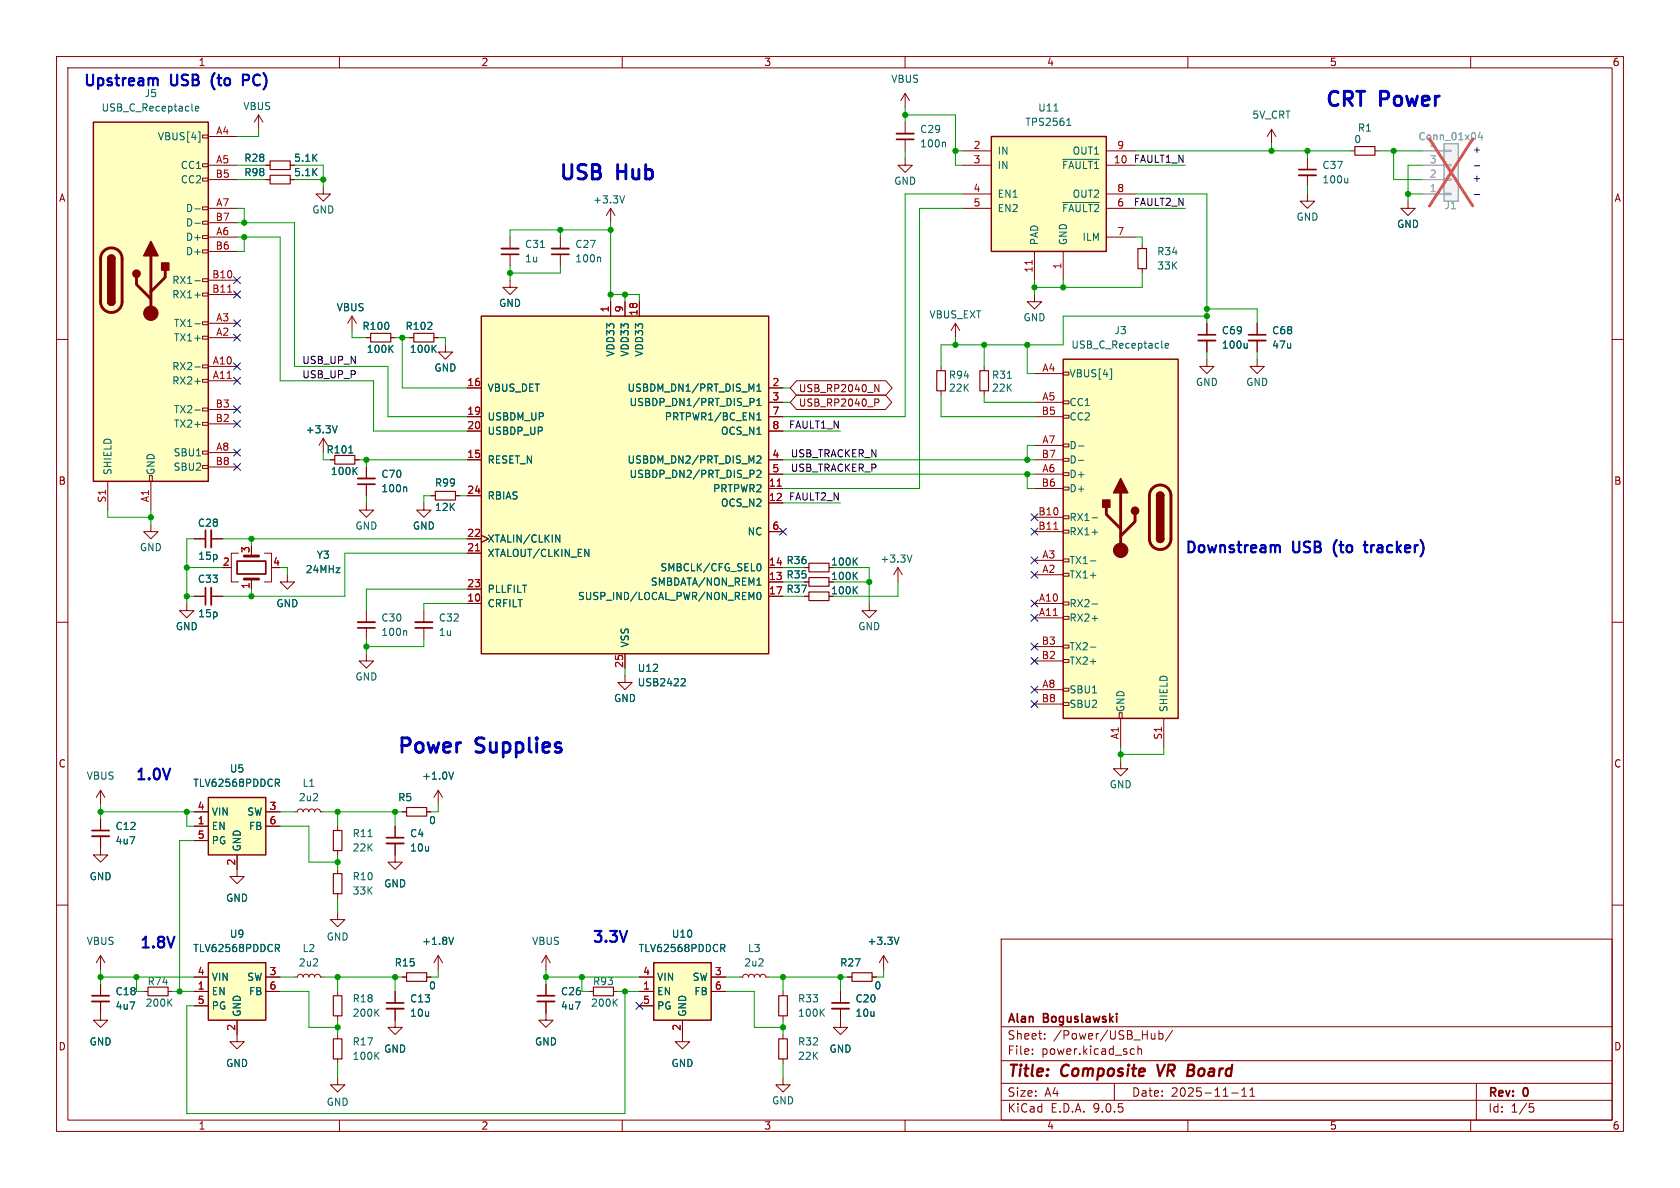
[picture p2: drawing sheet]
<svg xmlns="http://www.w3.org/2000/svg" width="297mm" height="210mm" viewBox="0 0 297 210" stroke-linecap="round" stroke-linejoin="round" font-family="sans-serif">
<g fill="none" stroke="#840000" stroke-width=".18">
<path d="M10 10h277v190h-277zM12 12h273v186h-273zM60 10v2M110 10v2M160 10v2M210 10v2M260 10v2M10 60h2M57.1 77.5l-.7 1.2M57.1 77.5l.8 1.2M57.1 77.5v2.5M285 60h2"/>
<path d="M10 110h2M50.8 101.6v1.3h1.3l-1.3 1.2-1.3-1.2h1.3M285 110h2M10 160h2M177 166h108v32h-108zM285 160h2M60 198v2M110 198v2M160 198v2M177 194.5h108M177 191.5h108M177 187.5h108"/>
<path d="M177 181.5h108M182.5 186.3v.1M182.5 185.5v.1M184.7 183.6v.1M184.7 182.8v.1M197 191.5v3M200.1 185.4l.4 .1M200.5 186.3l-.4 .1M201.2 185.5l.2-.1 .3 .1 .1 .9M201.2 184.9v1.5M204.2 182.7v1M204.2 183.6l-.5 .1"/>
<path d="M204.9 182.8l.4-.1 .3 .3v.4l-.1 .2h-.6M204.9 182.2v1.5M207.3 182.1l-1.3 2M210 198v2M217.7 193.2h1.2M219.5 193.8h.9M219.5 192.7l.5-.4v1.5M221 193.8h.8M221 192.7l.4-.4v1.5M260 198v2M261 191.5v6.5M270.4 195.1h.7"/>
<path d="M270.5 195.7h.4l.3 .3-.2 .5-.5 .1"/>
</g>
<path d="M204.6 188.2l.4 2M210 189.2h.7M210.1 188.2h.7M210.7 189.2l.2 .1M210.8 190.1l-.9 .1M210.9 189.1l-.2 .1" fill="none" stroke="#840000" stroke-width=".4"/>
<path d="M59.6 75.3l-.4 1.2" fill="none" stroke="#006464" stroke-width=".18"/>
<path d="M36.8 141h10.2v10.1h-10.2z" fill="#ffffc2"/>
<path d="M36.8 141h10.2v10.1h-10.2z" fill="none" stroke="#840000" stroke-width=".25"/>
<path d="M34.3 143.5h2.5M34.3 146.1h2.5M34.3 148.6h2.5M41.9 151.1v2.6M47 143.5h2.5M47 146.1h2.5M52.1 143.5h.5l.1-.3 .4-.2 .3 .2 .2 .3 .1-.3 .4-.2 .4 .2 .1 .3 .2-.3 .3-.2 .4 .2 .1 .3 .2-.3 .3-.2 .4 .2 .1 .3h.5" fill="none" stroke="#840000" stroke-width=".18"/>
<path d="M48.7 137.7h.5l.2 .3-.1 .3-.6 .1M49 138.4l.4 .6" fill="none" stroke="#006464" stroke-width=".18"/>
<path d="M36.8 170.2h10.2v10.1h-10.2z" fill="#ffffc2"/>
<path d="M36.8 170.2h10.2v10.1h-10.2z" fill="none" stroke="#840000" stroke-width=".25"/>
<path d="M25.4 175.3h.8M29.7 175.3h.8M34.3 172.7h2.5M34.3 175.3h2.5M34.3 177.8h2.5M47 172.7h2.5M47 175.3h2.5M41.9 180.3v2.6" fill="none" stroke="#840000" stroke-width=".18"/>
<path d="M29.9 177.1l.5 .8M30.4 176.6l-.7 .7M48.7 166.9h.5l.2 .3-.1 .4h-.6M49 167.6l.4 .6" fill="none" stroke="#006464" stroke-width=".18"/>
<path d="M26.2 174.5h3.5v1.5h-3.5z" fill="none" stroke="#840000" stroke-width=".2"/>
<path d="M255.3 25.4h2.5v10.2h-2.5z" fill="#f0f0f0"/>
<path d="M255.3 25.4h2.5v10.2h-2.5z" fill="none" stroke="#a1a1a1" stroke-width=".25"/>
<path d="M251.5 34.3h3.8M251.5 31.8h3.8M251.5 29.2h3.8M251.5 26.7h3.8M255.3 34.2h1.2v.2h-1.2zM255.3 31.6h1.2v.3h-1.2zM255.3 29.1h1.2v.2h-1.2zM255.3 26.5h1.2v.3h-1.2z" fill="none" stroke="#a1a1a1" stroke-width=".18"/>
<path d="M261.7 23.4l-.4 .9h.8M262 23.9v.8" fill="none" stroke="#989898" stroke-width=".18"/>
<path d="M252.7 24.5l7.7 11.9M260.4 24.5l-7.7 11.9" fill="none" stroke="#e65255" stroke-width=".46"/>
<path d="M248.9 35.6v1.2h1.3l-1.3 1.3-1.3-1.3h1.3M142.2 100.3h.8M153.7 106.7v1.3h1.2l-1.2 1.2-1.3-1.2h1.3M158.7 100.3l-.7 1.3M158.7 100.3l.8 1.3M158.7 100.3v2.6" fill="none" stroke="#840000" stroke-width=".18"/>
<path d="M143 99.6h3.6v1.5h-3.6z" fill="none" stroke="#840000" stroke-width=".2"/>
<path d="M151 99.2l.6 .7M151.6 98.6l-.7 .7M161.2 98.1l-.4 1.3" fill="none" stroke="#006464" stroke-width=".18"/>
<path d="M175.3 24.1h20.3v20.4h-20.3z" fill="#ffffc2"/>
<path d="M175.3 24.1h20.3v20.4h-20.3z" fill="none" stroke="#840000" stroke-width=".25"/>
<g fill="none" stroke="#840000" stroke-width=".18">
<path d="M160 16.5v2.6M160 16.5l-.7 1.3M160 16.5l.8 1.3M45.7 20.3l-.7 1.3M45.7 20.3l.8 1.3M45.7 20.3v2.6M47 29.2h.8M47 31.8h.8M51.3 29.2h.8M51.3 31.8h.8M160 27.9v1.3h1.3l-1.3 1.3-1.3-1.3h1.3M160 21.6v2"/>
<path d="M160 24.6v2.1M170.2 26.7h5.1M170.2 29.2h5.1M170.2 34.3h5.1M170.2 36.8h5.1M195.6 26.7h5.1M195.6 29.2h5.1M195.6 34.3h5.1M195.6 36.8h5.1M224.8 22.9l-.8 1.2M224.8 22.9l.8 1.2M224.8 22.9v2.5"/>
<path d="M231.1 34.3v1.3h1.3l-1.3 1.2-1.2-1.2h1.2M231.1 27.9v2.1M231.1 31v2M238.8 26.7h.7M243.1 26.7h.7M62.2 55.9l-.7 1.3M62.2 55.9l.8 1.3M62.2 55.9v2.5M72.4 59.7h.8M76.7 59.7h.8M182.9 52.1v1.2h1.2l-1.2 1.3-1.3-1.3h1.3M182.9 44.5v5"/>
<path d="M188 44.5v5M195.6 41.9h5.1M201.9 43.2v.7M201.9 47.5v.8M213.4 57.2v2M222.2 57.2v2M78.7 61v1.2h1.3l-1.3 1.3-1.2-1.3h1.2M174 64.8v.7M174 69.1v.8M213.4 63.5v1.3h1.2l-1.2 1.2-1.3-1.2h1.3M213.4 60.2v2M222.2 63.5v1.3h1.3l-1.3 1.2-1.2-1.2h1.2"/>
<path d="M222.2 60.2v2M26.7 92.7v1.3h1.2l-1.2 1.3-1.3-1.3h1.3M58.4 81.3h.8M62.7 81.3h.8M64.8 88.9v1.3h1.2l-1.2 1.2-1.3-1.2h1.3M74.9 88.9v1.3h1.3l-1.3 1.2-1.2-1.2h1.2M17.8 139.7v2.5M17.8 139.7l-.8 1.3M17.8 139.7l.7 1.3M17.8 147.8v3.3h1.2l-1.2 1.3-1.3-1.3h1.3M17.8 144.8v2M41.9 153.7v1.2h1.3l-1.3 1.3-1.3-1.3h1.3"/>
<path d="M17.8 168.9v2.6M17.8 168.9l-.8 1.3M17.8 168.9l.7 1.3M148.6 178.3v3.3h1.3l-1.3 1.3-1.3-1.3h1.3M148.6 175.3v2M149.9 172.7h.7M154.2 172.7h.7M156.2 168.9l-.8 1.3M156.2 168.9l.8 1.3M156.2 168.9v2.6"/>
</g>
<path d="M182.5 46v.7" fill="none" stroke="#a90000" stroke-width=".18"/>
<g fill="none" stroke="#006464" stroke-width=".18">
<path d="M186.3 19.6h.8M167 25.1l.1 .2v.7M187.9 28.2h6.4M187.9 35.8h6.4M188.6 22.2h.7M188.7 21.2l.3-.3v1.3M238.3 31.5v.8M238.3 32.2l-.2 .1M76.6 61.6l.5 .7M77.1 61l-.7 .8M178.1 66.9h.7M220.5 60.7v.8"/>
<path d="M220.5 61.4l-.2 .1M61.7 80.1h.7M62.6 83.2l.5 .7M63.1 82.6l-.7 .7M158.9 165.7l-.4 1.2"/>
</g>
<path d="M47.8 28.4h3.5v1.6h-3.5zM47.8 31h3.5v1.5h-3.5zM239.5 25.9h3.6v1.5h-3.6zM73.2 58.9h3.5v1.6h-3.5zM201.2 43.9h1.5v3.6h-1.5zM173.2 65.5h1.6v3.6h-1.6zM59.2 80.5h3.5v1.5h-3.5zM150.6 172h3.6v1.5h-3.6z" fill="none" stroke="#840000" stroke-width=".2"/>
<path d="M158.5 24.6h3M229.6 30h3.1M211.8 59.2h3.1M220.7 59.2h3.1M16.3 146.8h3M147.1 177.3h3" fill="none" stroke="#840000" stroke-width=".3"/>
<path d="M158.5 23.6h3M229.6 31h3.1M211.8 60.2h3.1M220.7 60.2h3.1M16.3 147.8h3M147.1 178.3h3" fill="none" stroke="#840000" stroke-width=".33"/>
<path d="M16.5 21.6h20.3v63.5h-20.3z" fill="#ffffc2"/>
<g fill="none" stroke="#840000" stroke-width=".18">
<path d="M35.8 23.9h1v.5h-1zM35.8 29h1v.5h-1zM35.8 31.5h1v.5h-1zM35.8 36.6h1v.5h-1zM35.8 39.1h1v.5h-1zM36.8 24.1h5.1M36.8 29.2h5.1M36.8 31.8h5.1M36.8 36.8h5.1M36.8 39.4h5.1M35.8 41.7h1v.5h-1zM35.8 44.2h1v.5h-1z"/>
<path d="M35.8 49.3h1v.5h-1zM35.8 51.8h1v.5h-1zM35.8 56.9h1v.5h-1zM35.8 59.4h1v.5h-1zM36.8 41.9h5.1M36.8 44.5h5.1M36.8 49.5h5.1M36.8 52.1h5.1M36.8 57.2h5.1M36.8 59.7h5.1M90.2 49.5v1.3h1.2l-1.2 1.3-1.3-1.3h1.3M35.8 64.5h1v.5h-1z"/>
<path d="M35.8 67.1h1v.5h-1zM35.8 72.1h1v.5h-1zM35.8 74.7h1v.5h-1zM35.8 79.8h1v.5h-1zM36.8 64.8h5.1M36.8 67.3h5.1M36.8 72.4h5.1M36.8 74.9h5.1M19 85.1v5.1M26.4 84.1h.5v1h-.5zM26.7 85.1v5.1M34.3 95.3h2"/>
<path d="M35.8 82.3h1v.5h-1zM36.8 80h5.1M36.8 82.6h5.1M37.3 95.3h2.1M17.8 177v3.3h1.2l-1.2 1.3-1.3-1.3h1.3M17.8 174v2M138.4 175.3v.7M138.4 179.6v.7M138.4 182.9v.7M138.4 187.2v.8"/>
</g>
<path d="M16.5 21.6h20.3v63.5h-20.3zM19 45.7a.64 .64 0 0 1 .7-.6 .64 .64 0 0 1 .6 .6M19 53.3a.64 .64 0 0 0 .7 .7 .64 .64 0 0 0 .6-.7" fill="none" stroke="#840000" stroke-width=".25"/>
<path d="M18.3 44.4a1.9 1.9 0 0 1 2.1-.4 1.9 1.9 0 0 1 1.2 1.7v7.6a1.91 1.91 0 0 1-1.9 1.9 1.91 1.91 0 0 1-1.9-1.9v-7.7l.2-.7zM24.1 49v1.3l2.6 2.5M26.7 45.2v10.2M29.2 47.8v1.2l-2.5 2.6" fill="none" stroke="#840000" stroke-width=".51"/>
<g fill="#840000" stroke="#840000" stroke-width=".25">
<path d="M19 45.7h1.3v7.6h-1.3z"/>
<path d="M19.2 45.3a.64 .64 0 0 1 .7-.2 .64 .64 0 0 1 .4 .6h-1.3z"/>
<path d="M19 53.3h1.3a.64 .64 0 0 1-.6 .7 .64 .64 0 0 1-.7-.7z"/>
<path d="M26.7 42.7l1.2 2.5h-2.5z"/>
<path d="M28.6 46.5h1.2v1.3h-1.2z"/>
<circle cx="24.1" cy="48.4" r=".63"/>
</g>
<circle cx="26.7" cy="55.4" r="1.27" fill="#840000" stroke="#840000" stroke-width=".18"/>
<path d="M34.5 19.2l.6-.1v-.3h-.4l-.2 .2 .1 .6h.5M34.4 36.9h1M34.4 39.5h1M35 23.3h.4v1.8h-.4M34.4 49.6h1M34.4 52.2h1M34.4 57.2h1M34.4 64.9h1M34.4 67.4h1M34.4 72.5h1M145.2 178.9l.5 .7M145.7 178.4l-.7 .7" fill="none" stroke="#006464" stroke-width=".18"/>
<path d="M40.2 51.7h.8" fill="none" stroke="#a90000" stroke-width=".18"/>
<path d="M36.3 93.7v3.1M16.3 176h3" fill="none" stroke="#840000" stroke-width=".3"/>
<path d="M37.3 93.7v3.1M16.3 177h3" fill="none" stroke="#840000" stroke-width=".33"/>
<path d="M137.7 176h1.5v3.6h-1.5zM137.7 183.6h1.5v3.6h-1.5z" fill="none" stroke="#840000" stroke-width=".2"/>
<path d="M85.1 55.9h50.8v59.7h-50.8z" fill="#ffffc2"/>
<path d="M85.1 55.9h50.8v59.7h-50.8z" fill="none" stroke="#840000" stroke-width=".25"/>
<g fill="none" stroke="#840000" stroke-width=".18">
<path d="M57.1 33v1.3h1.3l-1.3 1.3-1.2-1.3h1.2M107.9 36.8v2.6M107.9 36.8l-.7 1.3M107.9 36.8l.8 1.3M64.8 59.7h.7M69.1 59.7h.7M90.2 41.9v2M90.2 45v2M99.1 41.9v2M99.1 45v2M107.9 53.3v2.6M110.5 53.3v2.6"/>
<path d="M113 53.3v2.6M168.9 57.2l-.8 1.2M168.9 57.2l.8 1.2M168.9 57.2v2.5M82.5 68.6h2.6M82.5 73.7h2.6M82.5 76.2h2.6M135.9 68.6h2.5M135.9 73.7h2.5M135.9 76.2h2.5M135.9 71.1h2.5M166.4 64.8v.7"/>
<path d="M166.4 69.1v.8M64.8 82.6v2M64.8 85.6v2M76.2 87.6h.8M80.5 87.6h.8M82.5 81.3h2.6M82.5 87.6h2.6M82.5 95.3h2.6M82.5 97.8h2.6M85.1 94.6l1.3 .7-1.3 .6M135.9 81.3h2.5M135.9 83.8h2.5"/>
<path d="M135.9 86.4h2.5M135.9 88.9h2.5M135.9 94h2.5M82.5 104.1h2.6M82.5 106.7h2.6M110.5 115.6v2.5M142.2 105.4h.8M142.2 102.9h.8M198.1 134.6v1.3h1.3l-1.3 1.3-1.3-1.3h1.3"/>
</g>
<g fill="none" stroke="#006464" stroke-width=".18">
<path d="M110.4 34.6l-.4 1.3M95.5 43.8h.8M106 45.4l.2 .2v.7M69 61.6l.5 .7M69.5 61l-.7 .8M133.1 70.4l.2 .3v.3l-.2 .1M133.8 69.2h.7M133.8 68.3l.4-.4v1.3M133.8 70.8l.4-.4v1.3M133.8 73.3l.4-.3v1.2M133.8 71.7h.7M133.8 74.2h.7"/>
<path d="M71.7 86.1l.2 .2v.6M98.2 94.6l.8 1.2v-1.2M103.4 97.1l.7 1.3v-1.3M133.8 80.7l.5-.1 .2 .4-.8 .9h.8M133.8 83.3l.5-.2 .2 .4-.8 .9h.8M134 99.7l.1-.1a.68 .68 0 0 1 .4 .7 .68 .68 0 0 1-.4 .6l-.1-.1M120.6 120h.4l.2 .3-.8 .9h.8M132.8 105.6l.5-.9v1.3M133.8 103.4h.7M133.9 104.8l.2-.1a.68 .68 0 0 1 .4 .7 .68 .68 0 0 1-.4 .6l-.2-.1-.1-.4zM134 102.4l.2-.2v1.2M151 104.2l.6 .8"/>
<path d="M151 101.7l.6 .7M151.6 103.7l-.7 .7M151.6 101.2l-.7 .7"/>
</g>
<path d="M84.1 97.4h.7M137.4 85.9h.7" fill="none" stroke="#a90000" stroke-width=".18"/>
<path d="M88.6 45h3.1M97.5 45h3.1M63.2 85.6h3.1" fill="none" stroke="#840000" stroke-width=".3"/>
<path d="M88.6 43.9h3.1M97.5 43.9h3.1M63.2 84.6h3.1" fill="none" stroke="#840000" stroke-width=".33"/>
<path d="M65.5 58.9h3.6v1.6h-3.6zM165.6 65.5h1.5v3.6h-1.5zM77 86.9h3.5v1.5h-3.5zM143 104.6h3.6v1.6h-3.6zM143 102.1h3.6v1.5h-3.6z" fill="none" stroke="#840000" stroke-width=".2"/>
<path d="M188 63.5h20.3v63.5h-20.3z" fill="#ffffc2"/>
<g fill="none" stroke="#840000" stroke-width=".18">
<path d="M182.9 66h5.1M182.9 71.1h5.1M182.9 73.7h5.1M182.9 78.7h5.1M188 65.8h1v.5h-1zM188 70.9h1v.5h-1zM188 73.4h1v.5h-1zM188 78.5h1v.5h-1zM42.2 97.8h-1.3v5.1h1.3M46.7 97.8h1.3v5.1h-1.3M182.9 81.3h5.1M182.9 83.8h5.1"/>
<path d="M182.9 86.4h5.1M182.9 91.4h5.1M182.9 94h5.1M182.9 99.1h5.1M188 81h1v.5h-1zM188 83.6h1v.5h-1zM188 86.1h1v.5h-1zM188 91.2h1v.5h-1zM188 93.7h1v.5h-1zM188 98.8h1v.5h-1zM33 106.7v1.3h1.3l-1.3 1.2-1.3-1.2h1.3M34.3 105.4h2"/>
<path d="M37.3 105.4h2.1M40.6 100.3h.3M44.4 102.4v1.7M64.8 115.6v1.2h1.2l-1.2 1.3-1.3-1.3h1.3M64.8 108v2M64.8 111v2M74.9 108v2M74.9 111v2M110.5 119.4v1.3h1.3l-1.3 1.2-1.3-1.2h1.3M182.9 101.6h5.1M182.9 106.7h5.1M182.9 109.2h5.1"/>
<path d="M182.9 114.3h5.1M182.9 116.8h5.1M188 101.3h1v.6h-1zM188 106.4h1v.5h-1zM188 109h1v.5h-1zM188 114h1v.6h-1zM188 116.6h1v.5h-1zM77.5 139.7l-.8 1.3M77.5 139.7l.7 1.3M77.5 139.7v2.5M182.9 121.9h5.1M182.9 124.5h5.1"/>
<path d="M188 121.7h1v.5h-1zM188 124.2h1v.5h-1zM197.9 126h.5v1h-.5zM198.1 127v5.1M205.7 127v5.1M59.7 146.1v.7M59.7 150.4v.7M69.8 146.1v2M69.8 149.1v2M71.1 143.5h.8M75.4 143.5h.8M130.8 172.7h.5l.2-.3 .3-.2 .4 .2 .1 .3 .2-.3 .3-.2 .4 .2 .1 .3 .2-.3 .4-.2 .3 .2 .2 .3 .1-.3 .4-.2 .3 .2 .2 .3h.5"/>
<path d="M120.6 182.9v1.3h1.3l-1.3 1.2-1.2-1.2h1.2M138.4 190.5v1.3h1.3l-1.3 1.2-1.2-1.2h1.2"/>
</g>
<path d="M188 63.5h20.3v63.5h-20.3zM204.5 87.6a.64 .64 0 0 1 .6-.6 .64 .64 0 0 1 .6 .6M204.5 95.3a.64 .64 0 0 0 .6 .6 .64 .64 0 0 0 .6-.6" fill="none" stroke="#840000" stroke-width=".25"/>
<path d="M43.2 98.3h2.5M195.6 89.7v1.2l2.5 2.6M198.1 87.1v10.2M200.7 90.9v1.3l-2.6 2.5M203.8 86.3a1.9 1.9 0 0 1 2-.4 1.9 1.9 0 0 1 1.2 1.7v7.7a1.91 1.91 0 0 1-1.9 1.8 1.91 1.91 0 0 1-1.9-1.8v-7.8l.2-.7zM43.2 102.4h2.5" fill="none" stroke="#840000" stroke-width=".51"/>
<g fill="#840000" stroke="#840000" stroke-width=".25">
<path d="M204.5 87.6h1.2v7.7h-1.2z"/>
<path d="M204.7 87.2a.64 .64 0 0 1 .6-.2 .64 .64 0 0 1 .4 .6h-1.2z"/>
<path d="M204.5 95.3h1.2a.64 .64 0 0 1-.6 .6 .64 .64 0 0 1-.6-.6z"/>
<path d="M198.1 84.6l1.3 2.5h-2.6z"/>
<path d="M194.9 88.4h1.3v1.3h-1.3z"/>
<circle cx="200.7" cy="90.3" r=".63"/>
</g>
<circle cx="198.1" cy="97.3" r="1.27" fill="#840000" stroke="#840000" stroke-width=".18"/>
<g fill="none" stroke="#006464" stroke-width=".18">
<path d="M190.6 78.8h1M196.2 65.2h.3v1.8h-.3M206 61.1l.6-.1-.1-.2-.3-.1-.2 .2v.6h.5M190.6 81.4h1M192.8 99.2h.9M193.1 91.5h.9M193.1 94.1h.9M71.7 111.5l.2 .2v.6M192.8 114.4h.9M193.1 106.8h.9M193.1 109.3h.9M80.2 136.5l-.4 1.2"/>
<path d="M65.1 147.9h.7"/>
</g>
<path d="M186.3 93.6h.7" fill="none" stroke="#a90000" stroke-width=".18"/>
<path d="M41.9 99.2h5.1v2.3h-5.1zM36.3 103.9v3M63.2 111h3.1M73.4 111h3.1M68.3 148.1h3.1" fill="none" stroke="#840000" stroke-width=".3"/>
<path d="M37.3 103.9v3M63.2 110h3.1M73.4 110h3.1M68.3 149.1h3.1" fill="none" stroke="#840000" stroke-width=".33"/>
<path d="M58.9 146.8h1.6v3.6h-1.6zM71.9 142.7h3.5v1.6h-3.5z" fill="none" stroke="#840000" stroke-width=".2"/>
<path d="M115.6 170.2h10.1v10.1h-10.1z" fill="#ffffc2"/>
<path d="M115.6 170.2h10.1v10.1h-10.1z" fill="none" stroke="#840000" stroke-width=".25"/>
<g fill="none" stroke="#840000" stroke-width=".18">
<path d="M47 29.2h.8M47 31.8h.8M51.3 29.2h.8M51.3 31.8h.8M64.8 59.7h.7M69.1 59.7h.7M72.4 59.7h.8M76.7 59.7h.8M107.9 53.3v2.6M110.5 53.3v2.6M113 53.3v2.6M213.4 57.2v2"/>
<path d="M222.2 57.2v2M82.5 68.6h2.6M82.5 73.7h2.6M82.5 76.2h2.6M135.9 68.6h2.5M135.9 73.7h2.5M135.9 76.2h2.5M135.9 71.1h2.5M140.8 69.8h15.7l1.1 1.3-1.1 1.3h-15.7l-1.1-1.3zM140.8 67.3h15.8l1.1 1.3-1.1 1.3h-15.8l-1.1-1.3zM154.7 70.5h.4l.3 .3-.1 .3-.6 .1M154.7 68l.7 1.3v-1.3"/>
<path d="M213.4 60.2v2M222.2 60.2v2M34.3 95.3h2M37.3 95.3h2.1M58.4 81.3h.8M62.7 81.3h.8M64.8 82.6v2M64.8 85.6v2M76.2 87.6h.8M80.5 87.6h.8M82.5 81.3h2.6M82.5 87.6h2.6"/>
<path d="M82.5 95.3h2.6M82.5 97.8h2.6M85.1 94.6l1.3 .7-1.3 .6M135.9 81.3h2.5M135.9 83.8h2.5M135.9 86.4h2.5M135.9 88.9h2.5M135.9 94h2.5M34.3 105.4h2M37.3 105.4h2.1M44.4 102.9v1.2M82.5 104.1h2.6"/>
<path d="M82.5 106.7h2.6M110.5 115.6v2.5M142.2 100.3h.8M142.2 105.4h.8M142.2 102.9h.8M17.8 144.8v2M17.8 147.8v2.1M34.3 143.5h2.5M34.3 146.1h2.5M34.3 148.6h2.5M41.9 151.1v2.6M47 143.5h2.5"/>
<path d="M47 146.1h2.5M59.7 153.7v.7M59.7 158v.8M69.8 149.1v3.3h1.3l-1.3 1.3-1.2-1.3h1.2M69.8 146.1v2M71.1 143.5h.8M75.4 143.5h.8M17.8 174v2M17.8 177v2.1M34.3 172.7h2.5M34.3 175.3h2.5M34.3 177.8h2.5"/>
<path d="M47 172.7h2.5M47 175.3h2.5M52.1 172.7h.5l.1-.3 .4-.2 .3 .2 .2 .3 .1-.3 .4-.2 .4 .2 .1 .3 .2-.3 .3-.2 .4 .2 .1 .3 .2-.3 .3-.2 .4 .2 .1 .3h.5M59.7 161.3v1.3h1.3l-1.3 1.2-1.3-1.2h1.3M59.7 175.3v.7M59.7 179.6v.7M69.8 178.3v3.3h1.3l-1.3 1.3-1.2-1.3h1.2M69.8 175.3v2M71.1 172.7h.8M75.4 172.7h.8M77.5 168.9l-.8 1.3M77.5 168.9l.7 1.3"/>
<path d="M77.5 168.9v2.6M96.5 177v3.3h1.3l-1.3 1.3-1.3-1.3h1.3M96.5 168.9l-.7 1.3M96.5 168.9l.8 1.3M96.5 168.9v2.6M96.5 174v2M104.1 175.3h.8M108.5 175.3h.7M113 172.7h2.6M113 175.3h2.6M113 177.8h2.6M125.7 172.7h2.6"/>
<path d="M125.7 175.3h2.6M148.6 175.3v2M148.6 178.3v2M149.9 172.7h.7M154.2 172.7h.7M41.9 180.3v3.9h1.3l-1.3 1.2-1.3-1.2h1.3M59.7 190.5v1.3h1.3l-1.3 1.2-1.3-1.2h1.3M59.7 182.9v.7M59.7 187.2v.8M120.6 180.3v2.6"/>
</g>
<g fill="none" stroke="#006464" stroke-width=".18">
<path d="M59.6 75.3l-.4 1.2M69 61.6l.5 .7M69.5 61l-.7 .8M76.6 61.6l.5 .7M77.1 61l-.7 .8M133.1 70.4l.2 .3v.3l-.2 .1M133.8 69.2h.7M133.8 68.3l.4-.4v1.3M133.8 70.8l.4-.4v1.3M133.8 73.3l.4-.3v1.2M133.8 71.7h.7M133.8 74.2h.7"/>
<path d="M220.5 60.7v.8M220.5 61.4l-.2 .1M61.7 80.1h.7M62.6 83.2l.5 .7M63.1 82.6l-.7 .7M71.7 86.1l.2 .2v.6M98.2 94.6l.8 1.2v-1.2M103.4 97.1l.7 1.3v-1.3M133.8 80.7l.5-.1 .2 .4-.8 .9h.8M133.8 83.3l.5-.2 .2 .4-.8 .9h.8M134 99.7l.1-.1a.68 .68 0 0 1 .4 .7 .68 .68 0 0 1-.4 .6l-.1-.1M151 99.2l.6 .7"/>
<path d="M151.6 98.6l-.7 .7M120.6 120h.4l.2 .3-.8 .9h.8M132.8 105.6l.5-.9v1.3M133.8 103.4h.7M133.9 104.8l.2-.1a.68 .68 0 0 1 .4 .7 .68 .68 0 0 1-.4 .6l-.2-.1-.1-.4zM134 102.4l.2-.2v1.2M151 104.2l.6 .8M151 101.7l.6 .7M151.6 103.7l-.7 .7M151.6 101.2l-.7 .7M48.7 137.7h.5l.2 .3-.1 .3-.6 .1M49 138.4l.4 .6"/>
<path d="M80.2 136.5l-.4 1.2M48.7 166.9h.5l.2 .3-.1 .4h-.6M49 167.6l.4 .6M66.5 178.9l.5 .7M67 178.4l-.7 .7M80.2 165.7l-.4 1.2M108.6 177.1l.5 .8M109.1 176.6l-.7 .7M127.4 166.9h.5l.2 .3-.1 .4h-.6M127.7 167.6l.4 .6M158.9 165.7l-.4 1.2M66.5 186.5l.5 .8"/>
<path d="M67 186l-.7 .7"/>
</g>
<path d="M58.9 154.4h1.6v3.6h-1.6zM58.9 176h1.6v3.6h-1.6zM71.9 172h3.5v1.5h-3.5zM104.9 174.5h3.6v1.5h-3.6zM58.9 183.6h1.6v3.6h-1.6z" fill="none" stroke="#840000" stroke-width=".2"/>
<path d="M68.3 177.3h3.1M95 176h3" fill="none" stroke="#840000" stroke-width=".3"/>
<path d="M68.3 178.3h3.1M95 177h3" fill="none" stroke="#840000" stroke-width=".33"/>
<g fill="none" stroke="#009600" stroke-width=".18">
<path d="M160 19.1v2.5M41.9 39.4h10.2v25.4h16.5v8.9h13.9M41.9 36.8h1.3v2.6M41.9 29.2h5.1M41.9 31.8h5.1M45.7 22.9v1.2h-3.8M52.1 29.2h5v3.8M52.1 31.8h5M107.9 39.4v13.9M160 20.3h8.9v8.9h1.3M160 26.7v1.2M168.9 26.7h1.3"/>
<path d="M170.2 34.3h-10.2v39.4h-21.6M170.2 36.8h-7.6v49.6h-24.2M200.7 26.7h38.1M200.7 36.8h8.8M200.7 34.3h12.7v22.9M200.7 29.2h8.8M224.8 25.4v1.3M231.1 26.7v1.2M231.1 33v1.3M243.8 26.7h7.7M246.4 26.7v5.1h5.1M248.9 34.3h2.6"/>
<path d="M251.5 29.2h-2.6v6.4M41.9 41.9h7.6v25.4h16.5v8.9h16.5M43.2 41.9v2.6h-1.3M62.2 58.4v1.3h2.6M69.8 59.7h2.6M71.1 59.7v8.9h11.4M77.5 59.7h1.2v1.3M90.2 47v2.5M99.1 40.6v1.3M99.1 47v1.3h-8.9M107.9 40.6h-17.7v1.3M107.9 52.1h5.1v1.2"/>
<path d="M110.5 52.1v1.2M168.9 59.7v1.3M182.9 49.5v2.6M188 49.5v1.3M200.7 41.9h1.2v1.3M201.9 48.3v2.5h-19M213.4 55.9h-25.4v5.1h-21.6v3.8M213.4 54.6h8.8v2.6M138.4 76.2h10.2M138.4 71.1h1.3M138.4 68.6h1.3M166.4 69.9v3.8h16.5"/>
<path d="M174 61v3.8M174 69.9v1.2h8.9M181.6 61v5h1.3M182.9 78.7h-1.3v2.6M213.4 62.2v1.3M222.2 62.2v1.3M19 90.2v1.2h7.7M26.7 90.2v2.5M34.3 95.3h-1.3v11.4M39.4 95.3h43.1M44.4 95.3v1.2M57.1 80v1.3h1.3"/>
<path d="M63.5 81.3h19M64.8 81.3v1.3M64.8 87.6v1.3M76.2 87.6h-1.3v1.3M81.3 87.6h1.2M82.5 97.8h-21.5v7.6h-21.6M138.4 83.8h44.5M138.4 88.9h10.2M138.4 81.3h44.5M181.6 83.8v2.6h1.3M33 100.3h6.4M33 105.4h1.3"/>
<path d="M44.4 104.1v1.3M49.5 100.3h1.3v1.3M64.8 113v2.6M74.9 113v1.3h-10.1M82.5 106.7h-7.6v1.3M82.5 104.1h-17.7v3.9M110.5 118.1v1.3M138.4 102.9h3.8M138.4 100.3h3.8M138.4 105.4h3.8M147.3 102.9h6.4M147.3 100.3h6.4v6.4"/>
<path d="M158.7 102.9v2.5h-11.4M198.1 132.1v2.5M205.7 132.1v1.3h-7.6M17.8 142.2v2.6M17.8 143.5h16.5M33 143.5v2.6h1.3M34.3 148.6h-2.6v26.7M49.5 143.5h2.6M49.5 146.1h5.1v6.3h5.1M57.1 143.5h14M59.7 143.5v2.6M59.7 151.1v2.6"/>
<path d="M59.7 158.8v2.5M69.8 143.5v2.6M77.5 142.2v1.3h-1.3M17.8 172.7h16.5M17.8 171.5v2.5M24.1 172.7v2.6h1.3M30.5 175.3h3.8M49.5 172.7h2.6M49.5 175.3h5.1v6.3h5.1M57.1 172.7h14M59.7 172.7v2.6M69.8 172.7v2.6"/>
<path d="M77.5 171.5v1.2h-1.3M96.5 172.7h16.5M96.5 171.5v2.5M102.9 172.7v2.6h1.2M109.2 175.3h3.8M110.5 175.3v21.6h-77.5v-19.1h1.3M128.3 172.7h2.5M128.3 175.3h5v6.3h5.1M135.9 172.7h14M138.4 172.7v2.6M148.6 172.7v2.6M156.2 171.5v1.2h-1.3"/>
<path d="M59.7 180.3v2.6M59.7 188v2.5M138.4 180.3v2.6M138.4 188v2.5"/>
</g>
<g fill="none" stroke="#000084" stroke-width=".18">
<path d="M41.3 48.9l1.2 1.2M41.3 59.1l1.2 1.2M41.3 56.5l1.2 1.3M41.3 51.5l1.2 1.2M42.5 48.9l-1.2 1.2M42.5 59.1l-1.2 1.2M42.5 56.5l-1.2 1.3M42.5 51.5l-1.2 1.2M41.3 71.8l1.2 1.2M41.3 66.7l1.2 1.2M41.3 64.2l1.2 1.2M41.3 74.3l1.2 1.2"/>
<path d="M41.3 79.4l1.2 1.2M42.5 71.8l-1.2 1.2M42.5 66.7l-1.2 1.2M42.5 64.2l-1.2 1.2M42.5 74.3l-1.2 1.2M42.5 79.4l-1.2 1.2M41.3 81.9l1.2 1.3M42.5 81.9l-1.2 1.3M137.8 93.4l1.2 1.2M139 93.4l-1.2 1.2M182.3 93.4l1.2 1.2M182.3 90.8l1.2 1.2"/>
<path d="M182.3 98.5l1.2 1.2M183.5 93.4l-1.2 1.2M183.5 90.8l-1.2 1.2M183.5 98.5l-1.2 1.2M182.3 108.6l1.2 1.2M182.3 106.1l1.2 1.2M182.3 101l1.2 1.2M182.3 116.2l1.2 1.2M182.3 113.7l1.2 1.2M183.5 108.6l-1.2 1.2M183.5 106.1l-1.2 1.2M183.5 101l-1.2 1.2"/>
<path d="M183.5 116.2l-1.2 1.2M183.5 113.7l-1.2 1.2M182.3 121.3l1.2 1.2M182.3 123.9l1.2 1.2M183.5 121.3l-1.2 1.2M183.5 123.9l-1.2 1.2M112.4 177.2l1.2 1.2M113.6 177.2l-1.2 1.2"/>
</g>
<path d="M27.3 13.8l.5 .1 .1 .2v1M42.9 14.2h.8M43.7 13.2h-.8v1.9M225.7 96.4l.5 .1 .1 .1v1M241 96.4h.8M241.3 95.7v1.7l.1 .1 .4 .1M30.1 135.9l-.7 1.9M30.8 165.6l-.6 1.9M110.9 164.6l-.7 1.9" fill="none" stroke="#0000c2" stroke-width=".38"/>
<path d="M260.6 29.3h1M260.6 34.4h1" fill="none" stroke="#0000c2" stroke-width=".18"/>
<path d="M261.7 23.4l-.4 .9h.8M262 23.9v.8" fill="none" stroke="#989898" stroke-width=".18"/>
<path d="M251.5 34.3h3.8M251.5 31.8h3.8M251.5 29.2h3.8M251.5 26.7h3.8" fill="none" stroke="#a1a1a1" stroke-width=".18"/>
<path d="M252.7 24.5l7.7 11.9M260.4 24.5l-7.7 11.9" fill="none" stroke="#e65255" stroke-width=".46"/>
<path d="M84.1 97.4h.7M137.4 85.9h.7" fill="none" stroke="#a90000" stroke-width=".18"/>
<g fill="#009600" stroke="#009600" stroke-width=".18">
<circle cx="248.9" cy="34.3" r=".46"/>
<circle cx="246.4" cy="26.7" r=".46"/>
<circle cx="213.4" cy="54.6" r=".46"/>
<circle cx="213.4" cy="55.9" r=".46"/>
<circle cx="231.1" cy="26.7" r=".46"/>
<circle cx="181.6" cy="83.8" r=".46"/>
<circle cx="181.6" cy="81.3" r=".46"/>
<circle cx="198.1" cy="133.4" r=".46"/>
<circle cx="110.5" cy="175.3" r=".46"/>
<circle cx="138.4" cy="172.7" r=".46"/>
<circle cx="148.6" cy="172.7" r=".46"/>
<circle cx="138.4" cy="181.6" r=".46"/>
<circle cx="153.7" cy="102.9" r=".46"/>
<circle cx="182.9" cy="50.8" r=".46"/>
<circle cx="181.6" cy="61" r=".46"/>
<circle cx="174" cy="61" r=".46"/>
<circle cx="188" cy="50.8" r=".46"/>
<circle cx="224.8" cy="26.7" r=".46"/>
<circle cx="168.9" cy="26.7" r=".46"/>
<circle cx="168.9" cy="61" r=".46"/>
<circle cx="160" cy="20.3" r=".46"/>
<circle cx="43.2" cy="41.9" r=".46"/>
<circle cx="43.2" cy="39.4" r=".46"/>
<circle cx="57.1" cy="31.8" r=".46"/>
<circle cx="71.1" cy="59.7" r=".46"/>
<circle cx="64.8" cy="81.3" r=".46"/>
<circle cx="107.9" cy="40.6" r=".46"/>
<circle cx="110.5" cy="52.1" r=".46"/>
<circle cx="107.9" cy="52.1" r=".46"/>
<circle cx="99.1" cy="40.6" r=".46"/>
<circle cx="90.2" cy="48.3" r=".46"/>
<circle cx="44.4" cy="95.3" r=".46"/>
<circle cx="26.7" cy="91.4" r=".46"/>
<circle cx="17.8" cy="143.5" r=".46"/>
<circle cx="44.4" cy="105.4" r=".46"/>
<circle cx="59.7" cy="152.4" r=".46"/>
<circle cx="64.8" cy="114.3" r=".46"/>
<circle cx="33" cy="143.5" r=".46"/>
<circle cx="33" cy="105.4" r=".46"/>
<circle cx="33" cy="100.3" r=".46"/>
<circle cx="59.7" cy="143.5" r=".46"/>
<circle cx="69.8" cy="172.7" r=".46"/>
<circle cx="69.8" cy="143.5" r=".46"/>
<circle cx="96.5" cy="172.7" r=".46"/>
<circle cx="102.9" cy="172.7" r=".46"/>
<circle cx="59.7" cy="181.6" r=".46"/>
<circle cx="59.7" cy="172.7" r=".46"/>
<circle cx="31.7" cy="175.3" r=".46"/>
<circle cx="17.8" cy="172.7" r=".46"/>
<circle cx="24.1" cy="172.7" r=".46"/>
</g>
<g font-size="3.5" fill="#0000c2">
<text x="234" y="19.6">CRT</text>
<text x="244" y="19.6">Power</text>
<text x="98.5" y="32.5">USB</text>
<text x="109.1" y="32.5">Hub</text>
<text x="69.9" y="133.9">Power</text>
<text x="84.1" y="133.9">Supplies</text>
</g>
<g font-size="2.8" fill="#840000">
<text x="178" y="190.9">Title:</text>
<text x="187.7" y="190.9">Composite</text>
<text x="205.5" y="190.9">VR</text>
<text x="211.5" y="190.9">Board</text>
</g>
<g font-size="2.7" fill="#0000c2">
<text x="14.5" y="15.8">Upstream</text>
<text x="30.2" y="15.8">USB</text>
<text x="38.1" y="15.8">(to</text>
<text x="44.4" y="15.8">PC)</text>
<text x="209.3" y="98.3">Downstream</text>
<text x="228.5" y="98.3">USB</text>
<text x="236.5" y="98.3">(to</text>
<text x="242.8" y="98.3">tracker)</text>
<text x="23.7" y="138.4">1.0V</text>
<text x="104.5" y="167.1">3.3V</text>
<text x="24.5" y="168.2">1.8V</text>
</g>
<g font-size="2.1" fill="#840000">
<text x="178" y="184">Sheet:</text>
<text x="178" y="181.2">Alan</text>
<text x="184.5" y="181.2">Boguslawski</text>
<text x="186.2" y="184">/Power/USB_Hub/</text>
<text x="178" y="186.7">File:</text>
<text x="184.1" y="186.7">power.kicad_sch</text>
<text x="178" y="196.9">KiCad</text>
<text x="178" y="194.1">Size:</text>
<text x="184.7" y="194.1">A4</text>
<text x="185.7" y="196.9">E.D.A.</text>
<text x="193.3" y="196.9">9.0.5</text>
<text x="200" y="194.1">Date:</text>
<text x="207" y="194.1">2025-11-11</text>
<text x="263" y="194.3">Rev:</text>
<text x="263" y="196.9">Id:</text>
<text x="267.1" y="196.9">1/5</text>
<text x="269.4" y="194.3">0</text>
</g>
<g font-size="1.8" fill="#840000">
<text x="35" y="11.9">1</text>
<text x="85" y="11.9">2</text>
<text x="135" y="11.9">3</text>
<text x="185" y="11.9">4</text>
<text x="235" y="11.9">5</text>
<text x="285" y="11.9">6</text>
<text x="10.3" y="35.9">A</text>
<text x="285.3" y="35.9">A</text>
<text x="141.1" y="69.5">USB_RP2040_N</text>
<text x="141.1" y="72.1">USB_RP2040_P</text>
<text x="10.3" y="85.9">B</text>
<text x="285.3" y="85.9">B</text>
<text x="146.8" y="100.2">100K</text>
<text x="146.8" y="105.3">100K</text>
<text x="146.8" y="102.7">100K</text>
<text x="10.3" y="135.9">C</text>
<text x="285.3" y="135.9">C</text>
<text x="10.3" y="185.9">D</text>
<text x="285.3" y="185.9">D</text>
<text x="35" y="199.9">1</text>
<text x="85" y="199.9">2</text>
<text x="135" y="199.9">3</text>
<text x="185" y="199.9">4</text>
<text x="235" y="199.9">5</text>
<text x="285" y="199.9">6</text>
</g>
<g font-size="1.8" fill="#006464">
<text x="25.5" y="17.4">J5</text>
<text x="157.5" y="14.8">VBUS</text>
<text x="17.9" y="19.9">USB_C_Receptacle</text>
<text x="42.9" y="19.7">VBUS</text>
<text x="162.6" y="23.7">C29</text>
<text x="181.2" y="22.5">TPS2561</text>
<text x="183.4" y="19.9">U11</text>
<text x="221.3" y="21.2">5V_CRT</text>
<text x="240" y="23.5">R1</text>
<text x="27.8" y="25">VBUS[4]</text>
<text x="43.1" y="28.8">R28</text>
<text x="51.9" y="28.8">5.1K</text>
<text x="162.6" y="26.3">100n</text>
<text x="176.3" y="27.5">IN</text>
<text x="189.5" y="27.5">OUT1</text>
<text x="239.3" y="25.5">0</text>
<text x="31.9" y="30.1">CC1</text>
<text x="31.9" y="32.6">CC2</text>
<text x="43.1" y="31.3">R98</text>
<text x="51.9" y="31.3">5.1K</text>
<text x="158" y="32.9">GND</text>
<text x="176.3" y="30.1">IN</text>
<text x="176.3" y="35.2">EN1</text>
<text x="187.6" y="30.1">~{FAULT1}</text>
<text x="189.5" y="35.2">OUT2</text>
<text x="233.7" y="32.6">100u</text>
<text x="233.7" y="30.1">C37</text>
<text x="32.8" y="37.7">D-</text>
<text x="32.8" y="40.2">D-</text>
<text x="55.1" y="37.9">GND</text>
<text x="104.8" y="36.2">+3.3V</text>
<text x="176.3" y="37.7">EN2</text>
<text x="187.6" y="37.7">~{FAULT2}</text>
<text x="229.1" y="39.2">GND</text>
<text x="246.9" y="40.5">GND</text>
<text x="32.8" y="42.8">D+</text>
<text x="32.8" y="45.3">D+</text>
<text x="92.7" y="46.6">1u</text>
<text x="92.7" y="44">C31</text>
<text x="101.6" y="46.6">100n</text>
<text x="101.6" y="44">C27</text>
<text x="183.7" y="43.4" transform="rotate(-90 183.7 43.4)">PAD</text>
<text x="188.8" y="43.4" transform="rotate(-90 188.8 43.4)">GND</text>
<text x="191.3" y="42.8">ILM</text>
<text x="204.5" y="45.3">R34</text>
<text x="204.5" y="47.9">33K</text>
<text x="30.3" y="50.4">RX1-</text>
<text x="30.3" y="52.9">RX1+</text>
<text x="30.7" y="58">TX1-</text>
<text x="59.4" y="55.2">VBUS</text>
<text x="64" y="58.5">R100</text>
<text x="71.6" y="58.5">R102</text>
<text x="88.1" y="54.5">GND</text>
<text x="164.2" y="56.5">VBUS_EXT</text>
<text x="180.8" y="57">GND</text>
<text x="196.9" y="59.3">J3</text>
<text x="215.9" y="59.3">C69</text>
<text x="224.8" y="59.3">C68</text>
<text x="30.3" y="65.6">RX2-</text>
<text x="30.7" y="60.6">TX1+</text>
<text x="64.7" y="62.6">100K</text>
<text x="72.4" y="62.6">100K</text>
<text x="76.7" y="65.9">GND</text>
<text x="108.8" y="63.1" transform="rotate(-90 108.8 63.1)">VDD33</text>
<text x="111.4" y="63.1" transform="rotate(-90 111.4 63.1)">VDD33</text>
<text x="113.9" y="63.1" transform="rotate(-90 113.9 63.1)">VDD33</text>
<text x="189.3" y="61.8">USB_C_Receptacle</text>
<text x="215.9" y="61.8">100u</text>
<text x="224.8" y="61.8">47u</text>
<text x="30.3" y="68.2">RX2+</text>
<text x="86.1" y="69.4">VBUS_DET</text>
<text x="110.8" y="69.4">USBDM_DN1/PRT_DIS_M1</text>
<text x="111.2" y="72">USBDP_DN1/PRT_DIS_P1</text>
<text x="167.6" y="67.2">R94</text>
<text x="167.6" y="69.4">22K</text>
<text x="175.3" y="67.2">R31</text>
<text x="175.3" y="69.4">22K</text>
<text x="189" y="66.9">VBUS[4]</text>
<text x="189" y="72">CC1</text>
<text x="211.3" y="68.4">GND</text>
<text x="220.2" y="68.4">GND</text>
<text x="30.7" y="73.3">TX2-</text>
<text x="30.7" y="75.8">TX2+</text>
<text x="54" y="76.8">+3.3V</text>
<text x="86.1" y="74.5">USBDM_UP</text>
<text x="86.1" y="77.1">USBDP_UP</text>
<text x="117.4" y="74.5">PRTPWR1/BC_EN1</text>
<text x="127.4" y="77.1">OCS_N1</text>
<text x="189" y="74.5">CC2</text>
<text x="30.6" y="80.9">SBU1</text>
<text x="30.6" y="83.4">SBU2</text>
<text x="57.6" y="80.4">R101</text>
<text x="86.1" y="82.1">RESET_N</text>
<text x="110.8" y="82.1">USBDM_DN2/PRT_DIS_M2</text>
<text x="189" y="79.6">D-</text>
<text x="189" y="82.1">D-</text>
<text x="19.9" y="84.1" transform="rotate(-90 19.9 84.1)">SHIELD</text>
<text x="27.5" y="84.1" transform="rotate(-90 27.5 84.1)">GND</text>
<text x="58.4" y="84.2">100K</text>
<text x="67.3" y="87.2">100n</text>
<text x="67.3" y="84.7">C70</text>
<text x="76.8" y="86.2">R99</text>
<text x="86.1" y="88.5">RBIAS</text>
<text x="111.2" y="84.7">USBDP_DN2/PRT_DIS_P2</text>
<text x="126" y="87.2">PRTPWR2</text>
<text x="127.4" y="89.8">OCS_N2</text>
<text x="189" y="84.7">D+</text>
<text x="189" y="87.2">D+</text>
<text x="34.9" y="93.3">C28</text>
<text x="62.7" y="93.8">GND</text>
<text x="72.9" y="93.8">GND</text>
<text x="76.8" y="90.5">12K</text>
<text x="132.1" y="94.8">NC</text>
<text x="189" y="92.3">RX1-</text>
<text x="189" y="94.8">RX1+</text>
<text x="24.6" y="97.6">GND</text>
<text x="34.9" y="99.2">15p</text>
<text x="53.9" y="101.5">24MHz</text>
<text x="55.9" y="99">Y3</text>
<text x="86.1" y="96.1">XTALIN/CLKIN</text>
<text x="86.1" y="98.7">XTALOUT/CLKIN_EN</text>
<text x="116.6" y="101.2">SMBCLK/CFG_SEL0</text>
<text x="155.6" y="99.7">+3.3V</text>
<text x="189" y="99.9">TX1-</text>
<text x="34.9" y="103.2">C33</text>
<text x="48.8" y="107.5">GND</text>
<text x="86.1" y="105">PLLFILT</text>
<text x="86.1" y="107.5">CRFILT</text>
<text x="102.1" y="106.3">SUSP_IND/LOCAL_PWR/NON_REM0</text>
<text x="115" y="103.7">SMBDATA/NON_REM1</text>
<text x="189" y="102.5">TX1+</text>
<text x="189" y="107.5">RX2-</text>
<text x="31" y="111.6">GND</text>
<text x="34.9" y="109.3">15p</text>
<text x="67.3" y="112.6">100n</text>
<text x="67.3" y="110.1">C30</text>
<text x="77.5" y="112.6">1u</text>
<text x="77.5" y="110.1">C32</text>
<text x="151.6" y="111.6">GND</text>
<text x="189" y="110.1">RX2+</text>
<text x="111.4" y="114.6" transform="rotate(-90 111.4 114.6)">VSS</text>
<text x="112.6" y="119">U12</text>
<text x="189" y="115.2">TX2-</text>
<text x="189" y="117.7">TX2+</text>
<text x="62.7" y="120.5">GND</text>
<text x="108.5" y="124.3">GND</text>
<text x="112.6" y="121.5">USB2422</text>
<text x="189" y="122.8">SBU1</text>
<text x="189" y="125.3">SBU2</text>
<text x="199" y="126" transform="rotate(-90 199 126)">GND</text>
<text x="206.6" y="126" transform="rotate(-90 206.6 126)">SHIELD</text>
<text x="40.5" y="136.8">U5</text>
<text x="15.2" y="138">VBUS</text>
<text x="34.1" y="139.3">TLV62568PDDCR</text>
<text x="52.7" y="141.8">2u2</text>
<text x="53.4" y="139.3">L1</text>
<text x="70.3" y="141.8">R5</text>
<text x="74.5" y="138">+1.0V</text>
<text x="196.1" y="139.5">GND</text>
<text x="20.3" y="146.9">C12</text>
<text x="20.3" y="149.5">4u7</text>
<text x="37.3" y="144.4">VIN</text>
<text x="37.3" y="146.9">EN</text>
<text x="37.3" y="149.5">PG</text>
<text x="43.6" y="144.4">SW</text>
<text x="43.9" y="146.9">FB</text>
<text x="62.2" y="148.2">R11</text>
<text x="72.4" y="148.2">C4</text>
<text x="75.7" y="145.9">0</text>
<text x="15.7" y="155.8">GND</text>
<text x="42.8" y="150.6" transform="rotate(-90 42.8 150.6)">GND</text>
<text x="62.2" y="150.7">22K</text>
<text x="62.2" y="155.8">R10</text>
<text x="72.4" y="150.7">10u</text>
<text x="39.9" y="159.6">GND</text>
<text x="62.2" y="158.3">33K</text>
<text x="67.8" y="157.1">GND</text>
<text x="15.2" y="167.2">VBUS</text>
<text x="40.5" y="166">U9</text>
<text x="57.7" y="166.5">GND</text>
<text x="74.5" y="167.2">+1.8V</text>
<text x="94" y="167.2">VBUS</text>
<text x="118.7" y="166">U10</text>
<text x="153.3" y="167.2">+3.3V</text>
<text x="34.1" y="168.5">TLV62568PDDCR</text>
<text x="37.3" y="173.6">VIN</text>
<text x="43.6" y="173.6">SW</text>
<text x="52.7" y="171">2u2</text>
<text x="53.4" y="168.5">L2</text>
<text x="69.7" y="171">R15</text>
<text x="112.8" y="168.5">TLV62568PDDCR</text>
<text x="116.1" y="173.6">VIN</text>
<text x="122.4" y="173.6">SW</text>
<text x="131.5" y="171">2u2</text>
<text x="132.1" y="168.5">L3</text>
<text x="148.4" y="171">R27</text>
<text x="20.3" y="176.1">C18</text>
<text x="20.3" y="178.7">4u7</text>
<text x="25.6" y="178.2">200K</text>
<text x="26" y="174.3">R74</text>
<text x="37.3" y="176.1">EN</text>
<text x="37.3" y="178.7">PG</text>
<text x="42.8" y="179.8" transform="rotate(-90 42.8 179.8)">GND</text>
<text x="43.9" y="176.1">FB</text>
<text x="62.2" y="179.9">200K</text>
<text x="62.2" y="177.4">R18</text>
<text x="72.4" y="177.4">C13</text>
<text x="72.4" y="179.9">10u</text>
<text x="75.7" y="175.1">0</text>
<text x="99.1" y="176.1">C26</text>
<text x="99.1" y="178.7">4u7</text>
<text x="104.4" y="178.2">200K</text>
<text x="104.7" y="174.3">R93</text>
<text x="116.1" y="176.1">EN</text>
<text x="116.1" y="178.7">PG</text>
<text x="121.5" y="179.8" transform="rotate(-90 121.5 179.8)">GND</text>
<text x="122.7" y="176.1">FB</text>
<text x="141" y="179.9">100K</text>
<text x="141" y="177.4">R33</text>
<text x="151.1" y="177.4">C20</text>
<text x="151.1" y="179.9">10u</text>
<text x="154.5" y="175.1">0</text>
<text x="15.7" y="185">GND</text>
<text x="62.2" y="185">R17</text>
<text x="94.5" y="185">GND</text>
<text x="141" y="185">R32</text>
<text x="39.9" y="188.8">GND</text>
<text x="62.2" y="187.6">100K</text>
<text x="67.8" y="186.3">GND</text>
<text x="118.6" y="188.8">GND</text>
<text x="141" y="187.6">22K</text>
<text x="146.6" y="186.3">GND</text>
<text x="57.7" y="195.7">GND</text>
<text x="136.4" y="195.4">GND</text>
</g>
<g font-size="1.8" fill="#a90000">
<text x="38.1" y="23.9">A4</text>
<text x="38.1" y="29">A5</text>
<text x="172" y="26.4">2</text>
<text x="172" y="29">3</text>
<text x="196.8" y="29">10</text>
<text x="197.4" y="26.4">9</text>
<text x="38" y="31.5">B5</text>
<text x="172" y="34">4</text>
<text x="197.4" y="34">8</text>
<text x="38" y="39.1">B7</text>
<text x="38.1" y="36.6">A7</text>
<text x="38.1" y="41.7">A6</text>
<text x="172" y="36.6">5</text>
<text x="197.4" y="36.6">6</text>
<text x="197.4" y="41.7">7</text>
<text x="38" y="44.2">B6</text>
<text x="187.7" y="47.7" transform="rotate(-90 187.7 47.7)">1</text>
<text x="37.4" y="49.3">B10</text>
<text x="37.4" y="51.8">B11</text>
<text x="182.6" y="48.3" transform="rotate(-90 182.6 48.3)">11</text>
<text x="38.1" y="56.9">A3</text>
<text x="38.1" y="59.4">A2</text>
<text x="107.7" y="55.3" transform="rotate(-90 107.7 55.3)">1</text>
<text x="110.2" y="55.3" transform="rotate(-90 110.2 55.3)">9</text>
<text x="112.8" y="55.9" transform="rotate(-90 112.8 55.9)">18</text>
<text x="37.5" y="64.5">A10</text>
<text x="184.2" y="65.8">A4</text>
<text x="37.5" y="67.1">A11</text>
<text x="82.5" y="68.3">16</text>
<text x="136.5" y="68.3">2</text>
<text x="136.5" y="70.9">3</text>
<text x="184.2" y="70.9">A5</text>
<text x="38" y="72.1">B3</text>
<text x="38" y="74.7">B2</text>
<text x="82.5" y="73.4">19</text>
<text x="82.5" y="75.9">20</text>
<text x="136.5" y="73.4">7</text>
<text x="136.5" y="75.9">8</text>
<text x="184.1" y="73.4">B5</text>
<text x="38" y="82.3">B8</text>
<text x="38.1" y="79.8">A8</text>
<text x="82.5" y="81">15</text>
<text x="136.5" y="81">4</text>
<text x="136.5" y="83.6">5</text>
<text x="184.1" y="81">B7</text>
<text x="184.2" y="78.5">A7</text>
<text x="184.2" y="83.6">A6</text>
<text x="18.8" y="88.9" transform="rotate(-90 18.8 88.9)">S1</text>
<text x="26.4" y="88.9" transform="rotate(-90 26.4 88.9)">A1</text>
<text x="82.5" y="87.4">24</text>
<text x="135.8" y="86.1">11</text>
<text x="135.8" y="88.6">12</text>
<text x="184.1" y="86.1">B6</text>
<text x="82.5" y="95">22</text>
<text x="136.5" y="93.7">6</text>
<text x="183.5" y="91.2">B10</text>
<text x="183.5" y="93.7">B11</text>
<text x="39.3" y="100.1">2</text>
<text x="44.2" y="97.9" transform="rotate(-90 44.2 97.9)">3</text>
<text x="48.2" y="100.1">4</text>
<text x="82.5" y="97.5">21</text>
<text x="135.8" y="100.1">14 R36</text>
<text x="184.2" y="98.8">A3</text>
<text x="184.2" y="101.3">A2</text>
<text x="44.2" y="104.2" transform="rotate(-90 44.2 104.2)">1</text>
<text x="82.5" y="103.9">23</text>
<text x="82.5" y="106.4">10</text>
<text x="135.8" y="102.6">13 R35</text>
<text x="135.8" y="105.2">17 R37</text>
<text x="183.6" y="106.4">A10</text>
<text x="183.6" y="109">A11</text>
<text x="110.2" y="118.2" transform="rotate(-90 110.2 118.2)">25</text>
<text x="184.1" y="114">B3</text>
<text x="184.1" y="116.6">B2</text>
<text x="184.1" y="124.2">B8</text>
<text x="184.2" y="121.7">A8</text>
<text x="197.9" y="130.8" transform="rotate(-90 197.9 130.8)">A1</text>
<text x="205.5" y="130.9" transform="rotate(-90 205.5 130.9)">S1</text>
<text x="34.9" y="143.3">4</text>
<text x="47.6" y="143.3">3</text>
<text x="34.9" y="145.8">1</text>
<text x="34.9" y="148.3">5</text>
<text x="47.6" y="145.8">6</text>
<text x="41.7" y="153.1" transform="rotate(-90 41.7 153.1)">2</text>
<text x="34.9" y="172.5">4</text>
<text x="47.6" y="172.5">3</text>
<text x="113.6" y="172.5">4</text>
<text x="126.3" y="172.5">3</text>
<text x="34.9" y="175">1</text>
<text x="34.9" y="177.5">5</text>
<text x="47.6" y="175">6</text>
<text x="113.6" y="175">1</text>
<text x="113.6" y="177.5">5</text>
<text x="126.3" y="175">6</text>
<text x="41.7" y="182.3" transform="rotate(-90 41.7 182.3)">2</text>
<text x="120.4" y="182.3" transform="rotate(-90 120.4 182.3)">2</text>
</g>
<g font-size="1.8" fill="#0f0f0f">
<text x="200.3" y="28.9">FAULT1_N</text>
<text x="200.3" y="36.5">FAULT2_N</text>
<text x="53.3" y="64.4">USB_UP_N</text>
<text x="53.3" y="67">USB_UP_P</text>
<text x="139.4" y="75.9">FAULT1_N</text>
<text x="139.7" y="83.5">USB_TRACKER_P</text>
<text x="139.7" y="80.9">USB_TRACKER_N</text>
<text x="139.4" y="88.6">FAULT2_N</text>
</g>
<g font-size="1.8" fill="#989898">
<text x="250.7" y="25">Conn_01x04</text>
<text x="255.3" y="37.2">J1</text>
</g>
<g font-size="1.8" fill="#aaa">
<text x="252.7" y="29">3</text>
<text x="252.7" y="26.4">4</text>
<text x="252.7" y="34">1</text>
<text x="252.7" y="31.5">2</text>
</g>
<g font-size="1.8" fill="#0000c2">
<text x="260.2" y="27.3">+</text>
<text x="260.2" y="32.4">+</text>
</g>
</svg>
